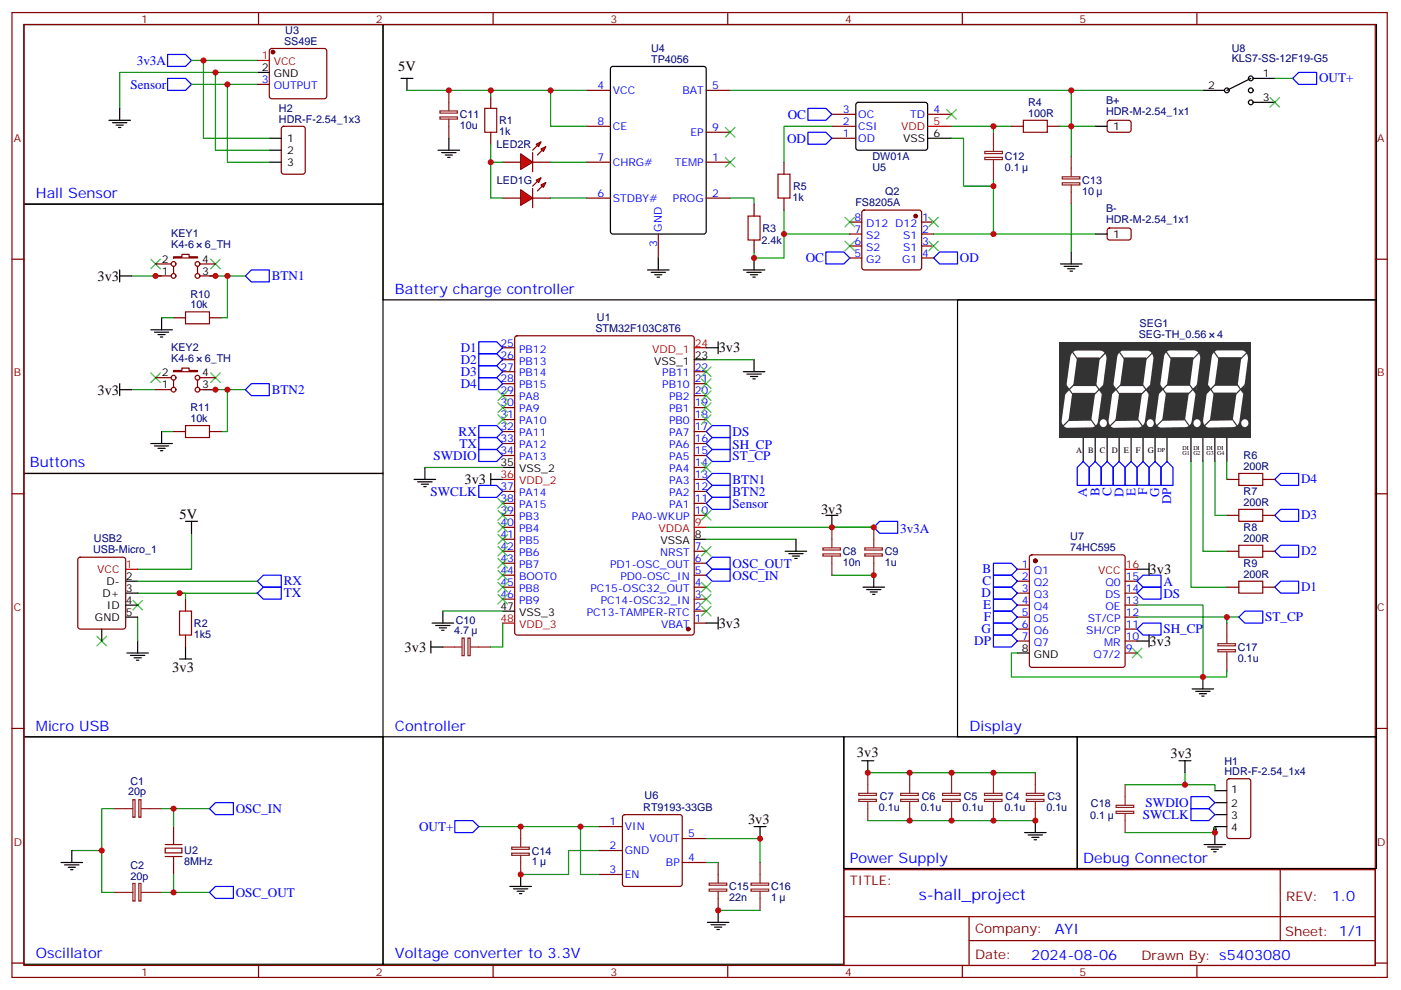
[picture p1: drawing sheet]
<svg xmlns="http://www.w3.org/2000/svg" width="413mm" height="292mm" viewBox="0 0 413 292" stroke-linecap="round" stroke-linejoin="round" font-family="sans-serif">
<g fill="none" stroke="#870000" stroke-width=".35">
<path d="M79.6 14.5l.5-.2h15.5l.5 .2 .2 .5v13.4l-.2 .5-.5 .2h-15.5l-.5-.2-.2-.5v-13.4zM75.8 24.9h3.6M172.9 26.6h7M172.9 37.2h7M208.1 26.6h7.1M208.1 39h7.1M172.9 47.8h7M172.9 58.4h7M208.1 47.8h7.1M208.1 58.4h7.1M194 69v7M151.9 99.2l.5-.2h51.5l.7 .4v87l-.5 .7h-51.7l-.7-.4v-87z"/>
<path d="M148.2 116.6h3.5M148.2 113.1h3.5M148.2 109.5h3.5M148.2 102.5h3.5M148.2 106h3.5M204.6 116.6h3.5M204.6 113.1h3.5M204.6 109.5h3.5M148.2 134.2h3.5M148.2 130.7h3.5M148.2 127.2h3.5M148.2 123.6h3.5"/>
<path d="M148.2 120.1h3.5M204.6 137.8h3.5M204.6 134.2h3.5M204.6 130.7h3.5M204.6 127.2h3.5M204.6 123.6h3.5M204.6 120.1h3.5M148.2 151.9h3.5M148.2 148.3h3.5M148.2 144.8h3.5M148.2 155.4h3.5M148.2 158.9h3.5"/>
<path d="M204.6 151.9h3.5M204.6 148.3h3.5M204.6 144.8h3.5M204.6 141.3h3.5M54.7 176.6v3.5M148.2 176.6h3.5M148.2 173h3.5M148.2 169.5h3.5M148.2 166h3.5M148.2 162.5h3.5M204.6 176.6h3.5M204.6 173h3.5"/>
<path d="M204.6 169.5h3.5M204.6 166h3.5M204.6 162.5h3.5M54.7 187.1v3.6M204.6 183.6h3.5M204.6 180.1h3.5M48.7 249.9h4.9v1.5h-4.9zM51.2 243.6v3.5M51.2 254.2v3.5"/>
</g>
<g fill="#870000" stroke="#870000" stroke-width=".35">
<circle cx="202.8" cy="185.4" r=".53"/>
<circle cx="80.4" cy="15.3" r=".53"/>
</g>
<g fill="none" stroke="#000" stroke-width=".35">
<path d="M7.1 7.2h105.8v52.9h-105.8zM180.2 19.8l.4-.2h26.8l.7 .4v48.3l-.4 .6-27.1 .1-.6-.5-.1-48.2zM32.1 35.5h6.4M33.2 36.2h4.2M34.2 36.9h2.1M34.9 37.6h.7M35.3 31.9v3.6M75.8 21.3h3.6M118.2 23.1h3.5M119.9 23.1v3.5M190.9 79.6h6.3M194 76v3.6"/>
<path d="M191.9 80.3h4.2M193 81h2.1M193.7 81.7h.7M204.6 106h3.5M219.1 109.5h6.3M220.1 110.2h4.3M221.2 110.9h2.1M221.9 111.7h.7M222.2 106v3.5M7.1 139.5h105.8v77.6h-105.8zM125.2 137.8v3.5M148.2 137.8h3.5"/>
<path d="M54.7 153.6h3.5M56.4 153.6v3.6M122.1 141.3h6.3M123.1 142h4.3M124.2 142.7h2.1M124.9 143.4h.7M204.6 158.9h3.5M234.6 158.9v3.6M231.4 162.5h6.4M232.5 163.2h4.2M233.5 163.9h2.2M234.2 164.6h.7"/>
<path d="M254.4 173h6.3M255.4 173.7h4.2M256.5 174.4h2.1M257.2 175.2h.7M257.5 169.5v3.5M37.4 192.4h6.3M38.5 193.1h4.2M39.5 193.9h2.1M40.2 194.6h.7M40.6 188.9v3.5M52.9 194.2h3.5M54.7 190.7v3.5"/>
<path d="M127.4 183.6h6.3M128.4 184.3h4.2M129.5 185h2.1M130.2 185.7h.7M130.5 180.1v3.5M148.2 180.1h3.5M7.1 217.1h105.8v67.1h-105.8zM248.7 217.1h68.8v38.8h-68.8zM254 224.2h3.5M255.8 224.2v3.5M18 254.2h6.3M19 254.9h4.3"/>
<path d="M20.1 255.6h2.1M20.8 256.3h.7M21.2 250.6v3.6M302 245.4h6.3M303 246.1h4.3M304.1 246.8h2.1M304.8 247.5h.7M305.2 241.8v3.6"/>
</g>
<path d="M75.8 17.8h3.6M204.6 102.5h3.5M148.2 141.3h3.5M204.6 155.4h3.5M148.2 183.6h3.5" fill="none" stroke="#f00" stroke-width=".35"/>
<g fill="none" stroke="#008700" stroke-width=".35">
<path d="M75.8 21.3h-40.5v10.6M208.1 106h14.1M125.2 137.8h23M56.4 157.2v10.5h-15.8M208.1 158.9h26.5M40.6 174.8h35.2M52.9 174.8h1.8v1.8M130.5 180.1h17.7M148.2 183.6v7.1h-3.6M33.5 238.3h-3.5v24.7h3.5M47.6 238.3h3.6v5.3M51.2 238.3h10.5"/>
<path d="M255.8 227.7h49.4M21.2 250.6h8.8M51.2 257.7v5.3h-3.6M255.8 241.8h49.4M51.2 263h10.5"/>
</g>
<path d="M52.9 180.1h3.5v7h-3.5z" fill="none" stroke="#a10000" stroke-width=".35"/>
<path d="M48.7 252.4h4.9M48.7 248.9h4.9M51.2 247.1v1.8M51.2 252.4v1.8" fill="none" stroke="#871200" stroke-width=".35"/>
<g fill="none" stroke="#8c2424" stroke-width=".35">
<path d="M245.2 155.4v6M257.5 155.4v6M242.5 161.5h5.2v.6h-5.2zM242.5 163.2h5.2v.7h-5.2zM245.2 163.9v5.6M254.9 161.5h5.2v.6h-5.2zM254.9 163.2h5.2v.7h-5.2zM257.5 163.9v5.6M130.5 190.7h5.7M136.2 188h.6v5.2h-.6zM137.9 188h.7v5.2h-.7zM138.6 190.7h6"/>
<path d="M33.5 238.3h5.7M39.2 235.7h.6v5.1h-.6zM40.9 235.7h.7v5.1h-.7zM41.6 238.3h6M253.1 233.8h5.2v.6h-5.2zM253.1 235.5h5.2v.7h-5.2zM255.8 227.7v6M255.8 236.2v5.6M265.5 233.8h5.2v.6h-5.2zM265.5 235.5h5.2v.7h-5.2zM268.1 227.7v6M268.1 236.2v5.6"/>
<path d="M277.8 233.8h5.2v.6h-5.2zM277.8 235.5h5.2v.7h-5.2zM280.5 227.7v6M280.5 236.2v5.6M290.2 233.8h5.1v.6h-5.1zM290.2 235.5h5.1v.7h-5.1zM292.8 227.7v6M292.8 236.2v5.6M302.5 233.8h5.2v.6h-5.2zM302.5 235.5h5.2v.7h-5.2zM305.2 227.7v6M305.2 236.2v5.6"/>
<path d="M33.5 263h5.7M39.2 260.3h.6v5.2h-.6zM40.9 260.3h.7v5.2h-.7zM41.6 263h6"/>
</g>
<path d="M49.4 16.1h5.3l1.7 1.7-1.7 1.8h-5.3zM49.4 23.1h5.3l1.7 1.8-1.7 1.7h-5.3zM141.1 125.4h5.3l1.8 1.8-1.8 1.7h-5.3zM141.1 128.9h5.3l1.8 1.8-1.8 1.8h-5.3zM208.1 148.3l1.8-1.7h5.3v3.5h-5.3zM75.8 171.3l1.8-1.8h5.3v3.5h-5.3zM75.8 174.8l1.8-1.8h5.3v3.6h-5.3zM208.1 169.5l1.8-1.8h5.3v3.6h-5.3zM208.1 166l1.8-1.8h5.3v3.5h-5.3zM61.7 238.3l1.8-1.8h5.3v3.6h-5.3zM61.7 263l1.8-1.8h5.3v3.6h-5.3z" fill="none" stroke="#00f" stroke-width=".35"/>
<path d="M39.2 176.9l2.8 2.8M42 176.9l-2.8 2.8" fill="none" stroke="#3c3" stroke-width=".35"/>
<g fill="#f00" stroke="#870000" stroke-width=".35">
<path d="M153.5 55.9l3.5 2.5-3.5 2.1z"/>
<path d="M157 55.6v5.6z"/>
</g>
<g fill="#870000" stroke="#870000" stroke-width=".35">
<path d="M157 54.9l1.4-1.5z"/>
<path d="M158.4 56.3l1.4-1.4z"/>
</g>
<g fill="#f00" stroke="#870000" stroke-width=".35">
<path d="M158 53.1l1.5-.7-.8 1.4z"/>
<path d="M159.5 54.5l1.4-.7-.7 1.4z"/>
</g>
<path d="M148.2 58.4h5.3M157 58.4h5.3" fill="none" stroke="#870000" stroke-width=".35"/>
<g fill="#f00" stroke="#870000" stroke-width=".35">
<path d="M153.5 45.3l3.5 2.5-3.5 2.1z"/>
<path d="M157 45v5.6z"/>
</g>
<g fill="#870000" stroke="#870000" stroke-width=".35">
<path d="M157 44.3l1.4-1.4z"/>
<path d="M159.8 44.3l-1.4 1.4z"/>
</g>
<g fill="#f00" stroke="#870000" stroke-width=".35">
<path d="M158 42.5l1.5-.7-.8 1.4z"/>
<path d="M159.5 43.9l1.4-.7-.7 1.4z"/>
</g>
<g fill="none" stroke="#870000" stroke-width=".35">
<path d="M144.6 28.4v3.5M144.6 39v3.5M245.2 37.2h7M245.2 33.7h7M273.4 33.7h7.1M298.1 37.2h3.5M308.7 37.2h3.5M148.2 47.8h5.3M157 47.8h5.3M231.1 47.8v3.5M231.1 58.4v3.5M245.2 40.7h7"/>
<path d="M222.2 60.1v3.6M222.2 70.7v3.6M250.5 65.4h3.5M250.5 69h3.5M250.5 72.5h3.5M250.5 76h3.5M254.2 62.1l.5-.2h16.2l.5 .2 .2 .5v16.2l-.2 .5-.5 .3h-16.2l-.5-.3-.2-.5v-16.2zM271.6 65.4h3.6M271.6 69h3.6M271.6 72.5h3.6M271.6 76h3.6M176.4 243.6h7"/>
<path d="M176.4 250.6h7M176.4 257.7h7M183.7 240.3l.4-.2h16.3l.5 .2 .2 .5v19.7l-.3 .5-.4 .2h-16.3l-.4-.2-.3-.5v-19.7zM201.1 254.2h7M201.1 247.1h7"/>
</g>
<g fill="none" stroke="#008700" stroke-width=".35">
<path d="M172.9 26.6h-10.6v10.6h10.6M245.2 37.2h-14.1v10.6M280.5 37.2h17.6M144.6 42.5v15.9h3.6M144.6 47.8h3.6M162.3 47.8h10.6M162.3 58.4h10.6M215.2 58.4h7v1.7M280.5 40.7h3.5v14.2h8.8M292.8 53.1v15.9M231.1 69v7h-8.9v-1.7M231.1 61.9v7.1h19.4"/>
<path d="M141.1 243.6h35.3M171.1 243.6v14.1h5.3M176.4 250.6h-8.8v7.1h-14.1M208.1 247.1h15.9v7.1M211.7 268.3h12.3"/>
</g>
<path d="M142.9 31.9h3.5v7.1h-3.5zM301.6 35.5h7.1v3.5h-7.1zM229.3 51.3h3.5v7.1h-3.5zM220.5 63.7h3.5v7h-3.5z" fill="none" stroke="#a10000" stroke-width=".35"/>
<g fill="none" stroke="#000" stroke-width=".35">
<path d="M112.9 7.2h292.8v81.2h-292.8zM252.5 30.4l.4-.2h20.1l.4 .7-.1 12.9-.6 .5-20-.1-.5-.6v-12.7zM129.1 44.3h6.4M130.2 45h4.2M131.2 45.7h2.1M131.9 46.4h.7M132.3 40.7v3.6M273.4 40.7h7.1M219.1 79.6h6.3M222.2 76v3.6M312.6 77.8h6.3M313.6 78.5h4.3"/>
<path d="M314.7 79.2h2.1M315.4 79.9h.7M315.7 74.3v3.5M220.1 80.3h4.3M221.2 81h2.1M221.9 81.7h.7M319.3 128.9v7.1M322.8 128.9v7.1M326.3 128.9v7.1M329.8 128.9v7.1M333.4 128.9v7.1M336.9 128.9v7.1"/>
<path d="M340.4 128.9v7.1M344 128.9v7.1M351 128.9v7.1M354.5 128.9v7.1M358.1 128.9v7.1M361.6 128.9v7.1M112.9 217.1h135.8v67.1h-135.8zM153.5 257.7v3.5M222.2 243.6h3.6M224 243.6v3.5M150.3 261.2h6.3M151.3 261.9h4.3"/>
<path d="M152.4 262.6h2.1M153.1 263.3h.7M208.5 271.8h6.3M209.5 272.5h4.3M210.6 273.2h2.1M211.3 273.9h.7M211.7 268.3v3.5"/>
</g>
<g fill="none" stroke="#8c2424" stroke-width=".35">
<path d="M129.6 32.7h5.2v.6h-5.2zM129.6 34.5h5.2v.6h-5.2zM132.3 26.6v6M132.3 35.1v5.6M292.8 39v5.6M290.3 46.4h5.2v.6h-5.2zM290.3 44.6h5.2v.7h-5.2zM292.8 47.1v6M313.1 52.1h5.2v.6h-5.2zM313.1 53.9h5.2v.6h-5.2zM315.7 46v6M315.7 54.5v5.6"/>
<path d="M150.8 249.7h5.2v.6h-5.2zM150.8 251.4h5.2v.7h-5.2zM153.5 243.6v6M153.5 252.1v5.6M211.7 254.2v6M224 254.2v6M209 260.2h5.2v.7h-5.2zM209 262h5.2v.6h-5.2zM211.7 262.6v5.7M221.4 260.2h5.2v.7h-5.2zM221.4 262h5.2v.6h-5.2zM224 262.6v5.7"/>
</g>
<path d="M273.4 37.2h7.1" fill="none" stroke="#f00" stroke-width=".35"/>
<path d="M238.1 31.9h5.3l1.8 1.8-1.8 1.8h-5.3zM238.1 39h5.3l1.8 1.7-1.8 1.8h-5.3zM381 23.1l1.8-1.8h5.3v3.6h-5.3zM243.4 74.3h5.3l1.8 1.7-1.8 1.8h-5.3zM275.2 76l1.7-1.7h5.3v3.5h-5.3zM134.1 241.8h5.2l1.8 1.8-1.8 1.8h-5.2z" fill="none" stroke="#00f" stroke-width=".35"/>
<circle cx="269.9" cy="63.7" r=".53" fill="#870000" stroke="#870000" stroke-width=".35"/>
<g fill="none" stroke="#3c3" stroke-width=".35">
<path d="M213.8 37.6l2.8 2.8M216.6 37.6l-2.8 2.8M279 32.3l2.9 2.8M281.9 32.3l-2.9 2.8M213.8 46.4l2.8 2.8M216.6 46.4l-2.8 2.8M249.1 64l2.8 2.9M249.1 71.1l2.8 2.8M251.9 64l-2.8 2.9M251.9 71.1l-2.8 2.8M273.8 64l2.8 2.9M273.8 71.1l2.8 2.8"/>
<path d="M276.6 64l-2.8 2.9M276.6 71.1l-2.8 2.8"/>
</g>
<path d="M312.2 100.7h56.5v28.2h-56.5z" fill="#333"/>
<path d="M323.9 114.7l-1.3 9.4-.4 .6-.5 .2-7.4 .1-.4-.9 2.6-18.9 .7-.9h7.2l.4 .3 .3 1.1-1.1 9.1h-8.9M337.8 114.7l-1.4 9.5-.3 .5-.5 .3h-7.4l-.5-.9 2.6-18.9 .7-.9h7.2l.4 .3 .4 1.1-1.2 9.1h-8.8M351.6 114.7l-1.4 9.4-.3 .5-.5 .3h-7.5l-.4-.9 2.6-18.9 .7-.8h7.2l.4 .3 .4 1-1.2 9.1h-8.8M365.6 114.7l-1.3 9.4-.4 .5-.5 .3h-7.4l-.4-.9 2.5-18.9 .8-.8h7.2l.4 .3 .3 1-1.1 9.1h-8.9" fill="none" stroke="#fff" stroke-width="2"/>
<path d="M315.7 103.2l8.3 11.6-11.2 11.3M326.1 103.7l-11 11.1 8.4 11.6M329.5 103.2l8.3 11.6-11.2 11.3M340 103.7l-11 11.1 8.4 11.6M343.3 103.1l8.3 11.6-11.2 11.3M353.8 103.6l-11 11.1 8.3 11.7M357.4 103.1l8.3 11.6-11.2 11.3M367.8 103.6l-11 11.1 8.4 11.7" fill="none" stroke="#333" stroke-width=".35"/>
<path d="M367 113.2l-1.5 1.5 1.1 1.6zM355.9 113.1l1.1 1.6-1.6 1.7zM351.4 114.7l1.1 1.5 .4-2.9zM341.8 113.1l1.2 1.6-1.6 1.6zM337.6 114.8l1.1 1.6 .4-3.1zM328 113.1l1.2 1.7-1.8 1.7zM325.3 113.2l-1.5 1.6 1.2 1.7zM314.2 113.2l1.1 1.6-1.6 1.7z" fill="#333"/>
<g fill="#fff">
<circle cx="325.1" cy="124.7" r="1.12"/>
<circle cx="339" cy="124.7" r="1.12"/>
<circle cx="352.8" cy="124.7" r="1.12"/>
<circle cx="366.8" cy="124.7" r="1.12"/>
</g>
<circle cx="305.2" cy="165.3" r=".53" fill="#870000" stroke="#870000" stroke-width=".35"/>
<g fill="none" stroke="#870000" stroke-width=".35">
<path d="M3.5 3.7h405.4v284.3h-405.4zM7.1 7.2h398.2v277.3h-398.2zM76.2 3.7v3.5M145.3 3.7v3.5M214.5 3.7v3.5M283.6 3.7v3.5M352.8 3.7v3.5M83.1 37.4l.5-.2h5.7l.6 .4 .1 13-.5 .7h-5.9l-.6-.4-.1-13zM326.6 35.7l.4-.2h5.9l.5 .7-.1 2.4-.6 .4-5.9-.1-.5-.6v-2.1zM3.5 76.4h3.6M45.9 77.8h4.5M51.2 75.7h2.4v-.7h2.1v.7h2.5v.3h-7z"/>
<path d="M51.2 78.5v2.1M58.2 78.5v2.1M58.9 77.8h4.6M326.6 67.4l.4-.2 5.9 .1 .5 .6-.1 2.4-.6 .4h-5.9l-.5-.7v-2.1zM405.3 76.4h3.6M45.9 81.3h4.5M51.2 93.7h3.5M58.9 81.3h4.6M61.7 93.7h3.6M45.9 114.8h4.5M45.9 111.3h4.5M51.2 109.2h2.4v-.7h2.1v.7h2.5v.3h-7z"/>
<path d="M51.2 112v2.1M58.2 112v2.1M58.9 114.8h4.6M58.9 111.3h4.6M51.2 127.2h3.5M61.7 127.2h3.6M3.5 145.5h3.6M361.6 141.3h3.5M361.6 151.9h3.5M372.2 141.3h3.5M372.2 151.9h3.5M405.3 145.5h3.6"/>
<path d="M23.2 164.4l.4-.2h12.7l.7 .4v20.1l-.4 .6-13 .1-.6-.5-.1-20zM299.9 167.7h3.5M299.9 171.3h3.5M299.9 174.8h3.5M299.9 178.3h3.5M303.6 163.7l.5-.2h26.8l.5 .2 .2 .5v31.8l-.2 .5-.5 .2h-26.8l-.5-.3-.2-.4v-31.8zM331.6 171.3h3.5M331.6 174.8h3.5M331.6 178.3h3.5M361.6 162.5h3.5M361.6 173h3.5M372.2 162.5h3.5"/>
<path d="M372.2 173h3.5M299.9 181.9h3.5M299.9 185.4h3.5M299.9 188.9h3.5M331.6 181.9h3.5M331.6 185.4h3.5M331.6 188.9h3.5M331.6 192.4h3.5M3.5 214.7h3.6M405.3 214.7h3.6M361.8 229.7l.5-.2h5.6l.7 .4 .1 16.5-.5 .7h-5.9l-.6-.4-.1-16.5zM248.7 256.3h156.6v28.2h-156.6z"/>
<path d="M377.3 256.3v20.9M248.7 270.1h156.5M285.6 277.2h119.6M285.6 270.1v14.2M3.5 283.8h3.6M76.2 284.5v3.5M145.3 284.5v3.5M214.5 284.5v3.5M283.6 284.5v3.5M352.8 284.5v3.5M405.3 283.8h3.6"/>
<circle cx="51.2" cy="77.8" r=".71"/>
<circle cx="58.2" cy="77.8" r=".71"/>
<circle cx="51.2" cy="81.3" r=".71"/>
<circle cx="58.2" cy="81.3" r=".71"/>
<circle cx="51.2" cy="114.8" r=".71"/>
<circle cx="51.2" cy="111.3" r=".71"/>
<circle cx="58.2" cy="114.8" r=".71"/>
<circle cx="58.2" cy="111.3" r=".71"/>
</g>
<g fill="none" stroke="#000" stroke-width=".35">
<path d="M322.8 37.2h3.5M354.5 26.6h6.4M368.7 23.1l-7.1 3.5M369.4 30.2h6.3M369.4 23.1h6.3M79.4 47.8h3.5M79.4 40.7h3.5M79.4 44.3h3.5M7.1 60.1h105.8v79.4h-105.8zM35.3 79.6v3.5M322.8 69h3.5M35.3 81.3h3.5"/>
<path d="M44.4 97.2h6.4M45.5 97.9h4.2M46.6 98.6h2.1M47.3 99.3h.7M47.6 93.7v3.5M282.2 88.4h123.5v128.7h-123.5zM35.3 113.1v3.5M35.3 114.8h3.5M208.1 102.5h3.6M211.7 100.7v3.5M44.4 130.7h6.4M45.5 131.4h4.2"/>
<path d="M46.6 132.1h2.1M47.3 132.8h.7M47.6 127.2v3.5M144.6 139.5v3.6M144.6 141.3h3.6M243.4 151.9h3.5M245.2 151.9v3.5M37 174.8h3.6M37 171.3h3.6M37 178.3h3.6M335.1 167.7h3.6M338.7 166v3.5"/>
<path d="M30 185.4v3.5M37 181.9h3.6M127 190.7h3.5M127 188.9v3.5M208.1 183.6h3.6M211.7 181.9v3.5M299.9 192.4h3.5M335.1 188.9h3.6M338.7 187.1v3.6M354.5 199.5v3.5M351.4 203h6.3M352.4 203.7h4.3"/>
<path d="M353.5 204.4h2.1M354.2 205.1h.7M347.5 224.2h3.5M349.2 224.2v3.5M358.1 233h3.5M358.1 236.5h3.5M354.9 248.9h6.3M356 249.6h4.2M357 250.3h2.1M357.7 251h.7M357.9 243.7l.2-.1a1.28 1.28 0 0 1 0 1.8l-.4-.9zM358.1 240.1h3.5"/>
<path d="M358.1 243.6h3.5M358.1 245.4v3.5"/>
<circle cx="361.6" cy="26.6" r=".71"/>
<circle cx="368.7" cy="26.6" r=".71"/>
<circle cx="368.7" cy="30.2" r=".71"/>
<circle cx="368.7" cy="23.1" r=".71"/>
</g>
<path d="M37 167.7h3.6M331.6 167.7h3.5" fill="none" stroke="#f00" stroke-width=".35"/>
<g fill="none" stroke="#008700" stroke-width=".35">
<path d="M56.4 17.8h19.4M60 17.8v22.9h19.4M56.4 24.9h19.4M63.5 21.3v23h15.9M67 24.9v22.9h12.4M119.9 26.6h24.7M162.3 26.6h-17.7v1.8M215.2 26.6h100.5v10.6h7.1M292.8 37.2v1.8M312.2 37.2h3.5v8.8M315.7 26.6h38.8M375.7 23.1h5.3"/>
<path d="M275.2 69h47.6M315.7 60.1v14.2M38.8 81.3h8.8M47.6 93.7h3.6M61.7 81.3h10.6M67 81.3v12.4h-1.7M38.8 114.8h7.1M60 114.8h12.3M67 114.8v12.4h-1.7M47.6 127.2h3.6M351 136v37h10.6M354.5 136v26.5h7.1"/>
<path d="M358.1 136v15.9h3.5M361.6 136v5.3M208.1 155.4h49.4M40.6 171.3h35.2M245.2 169.5h12.3M335.1 178.3h19.4v21.2M40.6 181.9v7M299.9 192.4h-1.8v7.1h56.4M335.1 181.9h30M361.6 197.7v1.8h-7.1M361.6 181.9v1.7M331.6 231.2h17.6"/>
<path d="M349.2 227.7v3.5h8.9v1.8M208.1 254.2h3.6M358.1 243.6v1.8h-26.5"/>
</g>
<g fill="none" stroke="#00f" stroke-width=".35">
<path d="M74.1 79.6h5.3v3.5h-5.3l-1.8-1.8zM72.3 114.8l1.8-1.7h5.3v3.5h-5.3zM141.1 100.7h5.3l1.8 1.8-1.8 1.7h-5.3zM141.1 104.2h5.3l1.8 1.8-1.8 1.8h-5.3zM141.1 107.8h5.3l1.8 1.7-1.8 1.8h-5.3zM141.1 111.3h5.3l1.8 1.8-1.8 1.7h-5.3zM141.1 132.5h5.3l1.8 1.7-1.8 1.8h-5.3zM208.1 127.2l1.8-1.8h5.3v3.5h-5.3zM208.1 130.7l1.8-1.8h5.3v3.6h-5.3zM208.1 134.2l1.8-1.7h5.3v3.5h-5.3zM319.3 136l1.7 1.8v5.3h-3.5v-5.3zM322.8 136l1.8 1.8v5.3h-3.6v-5.3z"/>
<path d="M326.3 136l1.8 1.8v5.3h-3.5v-5.3zM329.8 136l1.8 1.8v5.3h-3.5v-5.3zM333.4 136l1.7 1.8v5.3h-3.5v-5.3zM336.9 136l1.8 1.8v5.3h-3.6v-5.3zM338.7 137.8l1.7-1.8 1.8 1.8v5.3h-3.5zM344 136l1.7 1.8v5.3h-3.5v-5.3zM141.1 143.1h5.3l1.8 1.7-1.8 1.8h-5.3zM208.1 141.3l1.8-1.8h5.3v3.6h-5.3zM208.1 144.8l1.8-1.7h5.3v3.5h-5.3zM259.3 153.6h5.3v3.6h-5.3l-1.8-1.8zM375.7 151.9l1.8-1.8h5.3v3.5h-5.3zM375.7 141.3l1.8-1.8h5.3v3.6h-5.3z"/>
<path d="M292.8 166h5.3l1.8 1.7-1.8 1.8h-5.3zM292.8 169.5h5.3l1.8 1.8-1.8 1.7h-5.3zM292.8 173h5.3l1.8 1.8-1.8 1.8h-5.3zM292.8 176.6h5.3l1.8 1.7-1.8 1.8h-5.3zM335.1 171.3l1.8-1.8h5.3v3.5h-5.3zM335.1 174.8l1.8-1.8h5.3v3.6h-5.3zM375.7 173l1.8-1.7h5.3v3.5h-5.3zM375.7 162.5l1.8-1.8h5.3v3.5h-5.3zM292.8 180.1h5.3l1.8 1.8-1.8 1.7h-5.3zM292.8 183.6h5.3l1.8 1.8-1.8 1.7h-5.3zM292.8 187.1h5.3l1.8 1.8-1.8 1.8h-5.3zM335.1 185.4l1.8-1.8h5.3v3.5h-5.3z"/>
<path d="M365.1 181.9l1.8-1.8h5.3v3.5h-5.3zM351 234.8h5.3l1.8 1.7-1.8 1.8h-5.3zM351 238.3h5.3l1.8 1.8-1.8 1.7h-5.3z"/>
</g>
<path d="M359 189.7h5.1v.6h-5.1zM359 191.5h5.1v.6h-5.1zM361.6 183.6v6M361.6 192.1v5.6M329 237.3h5.2v.6h-5.2zM329 239.1h5.2v.6h-5.2zM331.6 231.2v6M331.6 239.7v5.7" fill="none" stroke="#8c2424" stroke-width=".35"/>
<g fill="none" stroke="#3c3" stroke-width=".35">
<path d="M374.3 28.8l2.8 2.8M377.1 28.8l-2.8 2.8M44.4 76.4l2.9 2.8M47.3 76.4l-2.9 2.8M62.1 76.4l2.8 2.8M64.9 76.4l-2.8 2.8M44.4 109.9l2.9 2.8M47.3 109.9l-2.9 2.8M62.1 109.9l2.8 2.8M64.9 109.9l-2.8 2.8M146.8 118.7l2.8 2.8M146.8 115.2l2.8 2.8"/>
<path d="M149.6 118.7l-2.8 2.8M149.6 115.2l-2.8 2.8M206.7 108.1l2.8 2.8M206.7 111.7l2.8 2.8M206.7 115.2l2.8 2.8M206.7 118.7l2.8 2.8M209.5 115.2l-2.8 2.8M209.5 108.1l-2.8 2.8M209.5 111.7l-2.8 2.8M209.5 118.7l-2.8 2.8M146.8 122.2l2.8 2.9M149.6 122.2l-2.8 2.9"/>
<path d="M206.7 122.2l2.8 2.9M206.7 136.3l2.8 2.9M209.5 122.2l-2.8 2.9M209.5 136.3l-2.8 2.9M146.8 157.5l2.8 2.8M146.8 154l2.8 2.8M146.8 150.5l2.8 2.8M146.8 146.9l2.8 2.9M149.6 157.5l-2.8 2.8M149.6 154l-2.8 2.8M149.6 150.5l-2.8 2.8M149.6 146.9l-2.8 2.9"/>
<path d="M206.7 150.5l2.8 2.8M209.5 150.5l-2.8 2.8M146.8 175.2l2.8 2.8M146.8 171.6l2.8 2.8M146.8 168.1l2.8 2.8M146.8 164.6l2.8 2.8M146.8 161l2.8 2.9M149.6 175.2l-2.8 2.8M149.6 171.6l-2.8 2.8M149.6 168.1l-2.8 2.8M149.6 164.6l-2.8 2.8M149.6 161l-2.8 2.9"/>
<path d="M206.7 161l2.8 2.9M206.7 171.6l2.8 2.8M206.7 175.2l2.8 2.8M206.7 178.7l2.8 2.8M209.5 161l-2.8 2.9M209.5 171.6l-2.8 2.8M209.5 175.2l-2.8 2.8M209.5 178.7l-2.8 2.8M28.6 187.5l2.8 2.8M31.4 187.5l-2.8 2.8M333.7 191l2.8 2.9M336.5 191l-2.8 2.9"/>
</g>
<path d="M54.7 91.9h7v3.5h-7zM54.7 125.4h7v3.5h-7zM365.1 139.5h7.1v3.6h-7.1zM365.1 150.1h7.1v3.5h-7.1zM365.1 160.7h7.1v3.5h-7.1zM365.1 171.3h7.1v3.5h-7.1z" fill="none" stroke="#a10000" stroke-width=".35"/>
<g fill="#c00">
<circle cx="51.2" cy="238.3" r=".88"/>
<circle cx="51.2" cy="263" r=".88"/>
<circle cx="292.8" cy="227.7" r=".88"/>
<circle cx="280.5" cy="227.7" r=".88"/>
<circle cx="268.1" cy="227.7" r=".88"/>
<circle cx="292.8" cy="241.8" r=".88"/>
<circle cx="280.5" cy="241.8" r=".88"/>
<circle cx="268.1" cy="241.8" r=".88"/>
<circle cx="305.2" cy="241.8" r=".88"/>
<circle cx="30" cy="250.6" r=".88"/>
<circle cx="255.8" cy="227.7" r=".88"/>
<circle cx="144.6" cy="47.8" r=".88"/>
<circle cx="231.1" cy="69" r=".88"/>
<circle cx="222.3" cy="76" r=".88"/>
<circle cx="153.5" cy="243.6" r=".88"/>
<circle cx="153.5" cy="257.7" r=".88"/>
<circle cx="171.1" cy="243.6" r=".88"/>
<circle cx="211.7" cy="268.3" r=".88"/>
<circle cx="224" cy="247.1" r=".88"/>
<circle cx="361.6" cy="181.9" r=".88"/>
<circle cx="354.5" cy="199.5" r=".88"/>
<circle cx="67" cy="81.3" r=".88"/>
<circle cx="162.3" cy="26.6" r=".88"/>
<circle cx="144.6" cy="26.6" r=".88"/>
<circle cx="132.3" cy="26.6" r=".88"/>
<circle cx="67" cy="114.8" r=".88"/>
<circle cx="292.8" cy="37.2" r=".88"/>
<circle cx="292.8" cy="54.9" r=".88"/>
<circle cx="315.7" cy="37.2" r=".88"/>
<circle cx="315.7" cy="26.6" r=".88"/>
<circle cx="45.9" cy="81.3" r=".88"/>
<circle cx="63.5" cy="81.3" r=".88"/>
<circle cx="63.5" cy="114.8" r=".88"/>
<circle cx="60" cy="17.8" r=".88"/>
<circle cx="63.5" cy="21.3" r=".88"/>
<circle cx="67" cy="24.9" r=".88"/>
<circle cx="257.5" cy="169.5" r=".88"/>
<circle cx="245.2" cy="155.4" r=".88"/>
<circle cx="257.5" cy="155.4" r=".88"/>
<circle cx="292.8" cy="69" r=".88"/>
<circle cx="52.9" cy="174.8" r=".88"/>
<circle cx="349.3" cy="231.2" r=".88"/>
<circle cx="358.1" cy="245.4" r=".88"/>
</g>
<path d="M317.5 217.1h88.2v38.8h-88.2z" fill="none" stroke="#000" stroke-width=".35"/>
<text font-size="4.6" fill="#00f" x="270.8" y="265.3">s-hall_project</text>
<g font-size="4.2">
<text x="117.4" y="21">5V</text>
<text x="28.8" y="82.8">3v3</text>
<text x="211.8" y="103.9">3v3</text>
<text x="28.8" y="116.3">3v3</text>
<text x="136.9" y="142.7">3v3</text>
<text x="52.9" y="152.9">5V</text>
<text x="242" y="151.5">3v3</text>
<text x="338.8" y="169.1">3v3</text>
<text x="211.8" y="185">3v3</text>
<text x="338.8" y="190.3">3v3</text>
<text x="119.3" y="192.1">3v3</text>
<text x="50.8" y="198.2">3v3</text>
<text x="252.6" y="223.1">3v3</text>
<text x="345" y="223.5">3v3</text>
<text x="220.5" y="242.9">3v3</text>
</g>
<g font-size="4.2" fill="#00f">
<text x="10.6" y="58.4">Hall Sensor</text>
<text x="116.4" y="86.6">Battery charge controller</text>
<text x="8.8" y="137.8">Buttons</text>
<text x="10.6" y="215.4">Micro USB</text>
<text x="116.4" y="215.4">Controller</text>
<text x="285.8" y="215.4">Display</text>
<text x="250.5" y="254.2">Power Supply</text>
<text x="319.3" y="254.2">Debug Connector</text>
<text x="392.5" y="265.6">1.0</text>
<text x="310.9" y="275.1">AYI</text>
<text x="10.6" y="282.4">Oscillator</text>
<text x="116.4" y="282.4">Voltage converter to 3.3V</text>
<text x="304" y="282.9">2024-08-06</text>
</g>
<g font-size="3.9" fill="#00f">
<text x="40.3" y="19">3v3A</text>
<text x="38.4" y="26.3">Sensor</text>
<text x="388.8" y="24.3">OUT+</text>
<text x="232.2" y="35">OC</text>
<text x="232" y="42">OD</text>
<text x="237.5" y="77.3">OC</text>
<text x="282.9" y="77.2">OD</text>
<text x="80.1" y="82.6">BTN1</text>
<text x="135.8" y="103.8">D1</text>
<text x="135.8" y="107.3">D2</text>
<text x="135.8" y="110.8">D3</text>
<text x="80.1" y="116.1">BTN2</text>
<text x="135.8" y="114.3">D4</text>
<text x="135.2" y="128.4">RX</text>
<text x="135.4" y="132">TX</text>
<text x="215.9" y="128.5">DS</text>
<text x="127.8" y="135.5">SWDIO</text>
<text x="215.9" y="132.3">SH_CP</text>
<text x="215.9" y="135.5">ST_CP</text>
<text x="215.9" y="142.6">BTN1</text>
<text x="383.5" y="142.4">D4</text>
<text x="126.9" y="146.1">SWCLK</text>
<text x="215.9" y="149.7">Sensor</text>
<text x="215.9" y="146.1">BTN2</text>
<text x="320.3" y="146.5" transform="rotate(-90 320.3 146.5)">A</text>
<text x="324" y="146.3" transform="rotate(-90 324 146.3)">B</text>
<text x="327.6" y="146.3" transform="rotate(-90 327.6 146.3)">C</text>
<text x="331.1" y="146.5" transform="rotate(-90 331.1 146.5)">D</text>
<text x="334.6" y="146.1" transform="rotate(-90 334.6 146.1)">E</text>
<text x="338.2" y="145.9" transform="rotate(-90 338.2 145.9)">F</text>
<text x="341.7" y="146.5" transform="rotate(-90 341.7 146.5)">G</text>
<text x="345.2" y="148.6" transform="rotate(-90 345.2 148.6)">DP</text>
<text x="383.5" y="153">D3</text>
<text x="265.3" y="157.1">3v3A</text>
<text x="215.9" y="167.3">OSC_OUT</text>
<text x="383.5" y="163.6">D2</text>
<text x="83.6" y="172.5">RX</text>
<text x="215.9" y="170.9">OSC_IN</text>
<text x="289.5" y="169">B</text>
<text x="289.5" y="172.5">C</text>
<text x="342.9" y="172.7">A</text>
<text x="83.6" y="176">TX</text>
<text x="289.3" y="176.1">D</text>
<text x="289.7" y="179.6">E</text>
<text x="342.9" y="176.2">DS</text>
<text x="383.5" y="174.2">D1</text>
<text x="290" y="183.1">F</text>
<text x="372.9" y="183.1">ST_CP</text>
<text x="287.2" y="190.2">DP</text>
<text x="289.3" y="186.6">G</text>
<text x="342.9" y="186.6">SH_CP</text>
<text x="69.5" y="239.7">OSC_IN</text>
<text x="337.7" y="237.8">SWDIO</text>
<text x="123.5" y="244.9">OUT+</text>
<text x="336.8" y="241.3">SWCLK</text>
<text x="69.5" y="264.4">OSC_OUT</text>
</g>
<g font-size="3.9" fill="#800">
<text x="250.5" y="260.9">TITLE:</text>
<text x="379.1" y="265.6">REV:</text>
<text x="287.4" y="275.1">Company:</text>
<text x="378.7" y="275.7">Sheet: 1/1</text>
<text x="287.4" y="282.8">Date:</text>
<text x="336.4" y="282.8">Drawn By: s5403080</text>
</g>
<g font-size="3.2" fill="#800">
<text x="41.6" y="6.7">1</text>
<text x="110.8" y="6.7">2</text>
<text x="179.9" y="6.7">3</text>
<text x="249.1" y="6.7">4</text>
<text x="318.2" y="6.7">5</text>
<text x="4.1" y="41.8">A</text>
<text x="405.9" y="41.8">A</text>
<text x="4.1" y="110.9">B</text>
<text x="405.9" y="110.9">B</text>
<text x="4.1" y="180.1">C</text>
<text x="405.9" y="180.1">C</text>
<text x="4.1" y="249.2">D</text>
<text x="405.9" y="249.2">D</text>
<text x="41.6" y="287.5">1</text>
<text x="110.8" y="287.5">2</text>
<text x="179.9" y="287.5">3</text>
<text x="249.1" y="287.5">4</text>
<text x="318.2" y="287.5">5</text>
</g>
<g font-size="3.2" fill="#000080">
<text x="84.1" y="10.1">U3</text>
<text x="83.7" y="13.2">SS49E</text>
<text x="191.9" y="15.3">U4</text>
<text x="363" y="15.2">U8</text>
<text x="191.9" y="18.5">TP4056</text>
<text x="363" y="18.4">KLS7-SS-12F19-G5</text>
<text x="82.2" y="33">H2</text>
<text x="135.5" y="34.9">C11</text>
<text x="303" y="34.4">100R</text>
<text x="303" y="31.2">R4</text>
<text x="326" y="33.9">HDR-M-2.54_1x1</text>
<text x="326" y="30.7">B+</text>
<text x="82.2" y="36.2">HDR-F-2.54_1x3</text>
<text x="135.5" y="38">10u</text>
<text x="147.1" y="39.8">1k</text>
<text x="147.1" y="36.6">R1</text>
<text x="146.4" y="43.7">LED2R</text>
<text x="257.1" y="47.2">DW01A</text>
<text x="296.2" y="47.2">C12</text>
<text x="257.1" y="50.4">U5</text>
<text x="296.2" y="50.4">0.1</text>
<text x="146.5" y="54.2">LED1G</text>
<text x="233.5" y="59.2">1k</text>
<text x="233.8" y="56">R5</text>
<text x="260.9" y="57.5">Q2</text>
<text x="319" y="57.4">10</text>
<text x="319" y="54.2">C13</text>
<text x="252.1" y="60.8">FS8205A</text>
<text x="326" y="65.6">HDR-M-2.54_1x1</text>
<text x="326" y="62.4">B-</text>
<text x="50.5" y="69.8">KEY1</text>
<text x="224.4" y="71.9">2.4k</text>
<text x="224.7" y="68.4">R3</text>
<text x="50.5" y="73">K4-6</text>
<text x="60.4" y="73">6_TH</text>
<text x="56.1" y="87.7">R10</text>
<text x="56.1" y="90.8">10k</text>
<text x="175.9" y="94.7">U1</text>
<text x="175.5" y="97.9">STM32F103C8T6</text>
<text x="335.6" y="99.7">SEG-TH_0.56</text>
<text x="335.9" y="96.4">SEG1</text>
<text x="358.8" y="99.7">4</text>
<text x="50.5" y="106.6">K4-6</text>
<text x="50.5" y="103.5">KEY2</text>
<text x="60.4" y="106.6">6_TH</text>
<text x="56.1" y="124.4">10k</text>
<text x="56.1" y="121.2">R11</text>
<text x="366.6" y="135.3">R6</text>
<text x="366.6" y="138.5">200R</text>
<text x="366.6" y="149">200R</text>
<text x="366.6" y="145.9">R7</text>
<text x="27.7" y="159.8">USB2</text>
<text x="315.5" y="159.3">U7</text>
<text x="366.6" y="159.6">200R</text>
<text x="366.6" y="156.4">R8</text>
<text x="27.4" y="163.1">USB-Micro_1</text>
<text x="248.4" y="166.8">10n</text>
<text x="248.4" y="163.6">C8</text>
<text x="260.8" y="166.8">1u</text>
<text x="260.8" y="163.6">C9</text>
<text x="315.5" y="162.5">74HC595</text>
<text x="366.6" y="167">R9</text>
<text x="366.6" y="170.2">200R</text>
<text x="57.1" y="184.8">R2</text>
<text x="134.3" y="183.8">C10</text>
<text x="57.1" y="187.9">1k5</text>
<text x="133.9" y="187">4.7</text>
<text x="364.8" y="191.9">C17</text>
<text x="364.8" y="195">0.1u</text>
<text x="360.9" y="225.3">H1</text>
<text x="38.5" y="231.5">C1</text>
<text x="360.9" y="228.4">HDR-F-2.54_1x4</text>
<text x="37.8" y="234.2">20p</text>
<text x="189.6" y="238.9">RT9193-33GB</text>
<text x="190" y="235.6">U6</text>
<text x="259" y="239">0.1u</text>
<text x="259.4" y="235.8">C7</text>
<text x="271.4" y="239">0.1u</text>
<text x="271.7" y="235.8">C6</text>
<text x="283.7" y="239">0.1u</text>
<text x="284.1" y="235.8">C5</text>
<text x="296.1" y="239">0.1u</text>
<text x="296.4" y="235.8">C4</text>
<text x="308.4" y="239">0.1u</text>
<text x="308.8" y="235.8">C3</text>
<text x="321.5" y="237.7">C18</text>
<text x="321.4" y="241.2">0.1</text>
<text x="54.3" y="251.8">U2</text>
<text x="156.7" y="251.8">C14</text>
<text x="38.5" y="256.2">C2</text>
<text x="54.3" y="255">8MHz</text>
<text x="156.7" y="254.9">1</text>
<text x="38.5" y="259.3">20p</text>
<text x="214.9" y="262.3">C15</text>
<text x="227.3" y="262.4">C16</text>
<text x="214.9" y="265.6">22n</text>
<text x="227.3" y="265.5">1</text>
</g>
<g font-size="3.2" fill="#f00">
<text x="77.2" y="17.5">1</text>
<text x="80.7" y="19.2">VCC</text>
<text x="265.6" y="38.3">VDD</text>
<text x="275.2" y="36.9">5</text>
<text x="192.2" y="103.9">VDD_1</text>
<text x="204.8" y="102.1">24</text>
<text x="147.5" y="140.9">36</text>
<text x="153" y="142.7">VDD_2</text>
<text x="204.8" y="155">9</text>
<text x="194.1" y="156.8">VDDA</text>
<text x="37" y="167.4">1</text>
<text x="331.8" y="167.4">16</text>
<text x="28.7" y="168.8">VCC</text>
<text x="323.7" y="169.2">VCC</text>
<text x="147.5" y="183.3">48</text>
<text x="153" y="185">VDD_3</text>
</g>
<g font-size="3.2">
<text x="77.2" y="21">2</text>
<text x="80.7" y="22.8">GND</text>
<text x="372.2" y="22.8">1</text>
<text x="356.1" y="26.3">2</text>
<text x="372.2" y="29.8">3</text>
<text x="84.7" y="41.8">1</text>
<text x="266.2" y="41.8">VSS</text>
<text x="275.2" y="40.4">6</text>
<text x="328.1" y="38.3">1</text>
<text x="84.7" y="45.3">2</text>
<text x="84.7" y="48.9">3</text>
<text x="328.1" y="70">1</text>
<text x="47.7" y="77.4">2</text>
<text x="59.6" y="77.4">4</text>
<text x="47.7" y="81">1</text>
<text x="59.6" y="81">3</text>
<text x="192.8" y="107.4">VSS_1</text>
<text x="204.8" y="105.7">23</text>
<text x="47.7" y="110.9">2</text>
<text x="59.6" y="110.9">4</text>
<text x="47.7" y="114.5">1</text>
<text x="59.6" y="114.5">3</text>
<text x="147.5" y="137.4">35</text>
<text x="153" y="139.2">VSS_2</text>
<text x="194.6" y="160.3">VSSA</text>
<text x="204.8" y="158.6">8</text>
<text x="31.4" y="172.3">D-</text>
<text x="37" y="170.9">2</text>
<text x="30.2" y="175.9">D+</text>
<text x="31.5" y="179.4">ID</text>
<text x="37" y="174.4">3</text>
<text x="37" y="178">4</text>
<text x="147.5" y="179.7">47</text>
<text x="28" y="182.9">GND</text>
<text x="37" y="181.5">5</text>
<text x="153" y="181.5">VSS_3</text>
<text x="301.2" y="192.1">8</text>
<text x="304.7" y="193.9">GND</text>
<text x="362.9" y="233.7">1</text>
<text x="362.9" y="237.9">2</text>
<text x="362.9" y="241.5">3</text>
<text x="362.9" y="245">4</text>
</g>
<g font-size="3.2" fill="#00f">
<text x="77.2" y="24.5">3</text>
<text x="80.7" y="26.3">OUTPUT</text>
<text x="176.1" y="26.3">4</text>
<text x="180.6" y="27.7">VCC</text>
<text x="201.1" y="27.7">BAT</text>
<text x="209.9" y="26.3">5</text>
<text x="248.5" y="33.3">3</text>
<text x="252.9" y="34.7">OC</text>
<text x="268.3" y="34.7">TD</text>
<text x="275.2" y="33.3">4</text>
<text x="176.1" y="36.9">8</text>
<text x="180.6" y="38.3">CE</text>
<text x="203.5" y="40">EP</text>
<text x="209.9" y="38.6">9</text>
<text x="248.5" y="40.4">1</text>
<text x="248.5" y="36.9">2</text>
<text x="252.9" y="41.8">OD</text>
<text x="252.9" y="38.3">CSI</text>
<text x="176.1" y="47.4">7</text>
<text x="209.9" y="47.4">1</text>
<text x="180.6" y="48.9">CHRG#</text>
<text x="198.9" y="48.9">TEMP</text>
<text x="176.1" y="58">6</text>
<text x="180.6" y="59.4">STDBY#</text>
<text x="198.4" y="59.4">PROG</text>
<text x="209.9" y="58">2</text>
<text x="251.8" y="65.1">8</text>
<text x="271.8" y="65.1">1</text>
<text x="195.1" y="68.3" transform="rotate(-90 195.1 68.3)">GND</text>
<text x="251.8" y="68.6">7</text>
<text x="255.3" y="70.4">S2</text>
<text x="255.3" y="66.9">D12 D12</text>
<text x="266.1" y="70.4">S1</text>
<text x="271.8" y="68.6">2</text>
<text x="193.7" y="72.7" transform="rotate(-90 193.7 72.7)">3</text>
<text x="251.8" y="75.7">5</text>
<text x="251.8" y="72.1">6</text>
<text x="255.3" y="77.4">G2</text>
<text x="255.3" y="73.9">S2</text>
<text x="265.9" y="77.4">G1</text>
<text x="266.1" y="73.9">S1</text>
<text x="271.8" y="72.1">3</text>
<text x="271.8" y="75.7">4</text>
<text x="147.5" y="102.1">25</text>
<text x="147.5" y="105.7">26</text>
<text x="153" y="103.9">PB12</text>
<text x="153" y="107.4">PB13</text>
<text x="147.5" y="109.2">27</text>
<text x="147.5" y="112.7">28</text>
<text x="153" y="110.9">PB14</text>
<text x="195.2" y="110.9">PB11</text>
<text x="204.8" y="112.7">21</text>
<text x="204.8" y="109.2">22</text>
<text x="147.5" y="116.2">29</text>
<text x="147.5" y="119.8">30</text>
<text x="153" y="114.5">PB15</text>
<text x="153" y="118">PA8</text>
<text x="195.2" y="114.5">PB10</text>
<text x="197.2" y="118">PB2</text>
<text x="204.8" y="119.8">19</text>
<text x="204.8" y="116.2">20</text>
<text x="147.5" y="123.3">31</text>
<text x="153" y="121.5">PA9</text>
<text x="153" y="125.1">PA10</text>
<text x="197.2" y="125.1">PB0</text>
<text x="197.2" y="121.5">PB1</text>
<text x="204.8" y="123.3">18</text>
<text x="147.5" y="126.8">32</text>
<text x="147.5" y="130.4">33</text>
<text x="153" y="128.6">PA11</text>
<text x="197.2" y="128.6">PA7</text>
<text x="204.8" y="130.4">16</text>
<text x="204.8" y="126.8">17</text>
<text x="147.5" y="133.9">34</text>
<text x="153" y="132.1">PA12</text>
<text x="153" y="135.6">PA13</text>
<text x="197.2" y="135.6">PA5</text>
<text x="197.2" y="132.1">PA6</text>
<text x="204.8" y="137.4">14</text>
<text x="204.8" y="133.9">15</text>
<text x="197.2" y="142.7">PA3</text>
<text x="197.2" y="139.2">PA4</text>
<text x="204.8" y="140.9">13</text>
<text x="147.5" y="144.5">37</text>
<text x="147.5" y="148">38</text>
<text x="153" y="146.2">PA14</text>
<text x="153" y="149.8">PA15</text>
<text x="197.2" y="149.8">PA1</text>
<text x="197.2" y="146.2">PA2</text>
<text x="204.8" y="148">11</text>
<text x="204.8" y="144.5">12</text>
<text x="147.5" y="151.5">39</text>
<text x="147.5" y="155">40</text>
<text x="153" y="153.3">PB3</text>
<text x="186.2" y="153.3">PA0-WKUP</text>
<text x="204.8" y="151.5">10</text>
<text x="147.5" y="158.6">41</text>
<text x="153" y="156.8">PB4</text>
<text x="153" y="160.3">PB5</text>
<text x="147.5" y="162.1">42</text>
<text x="147.5" y="165.6">43</text>
<text x="153" y="163.9">PB6</text>
<text x="153" y="167.4">PB7</text>
<text x="179.8" y="167.4">PD1-OSC_OUT</text>
<text x="194.6" y="163.9">NRST</text>
<text x="204.8" y="165.6">6</text>
<text x="204.8" y="162.1">7</text>
<text x="301.2" y="167.4">1</text>
<text x="147.5" y="169.2">44</text>
<text x="147.5" y="172.7">45</text>
<text x="153" y="170.9">BOOT0</text>
<text x="182.9" y="170.9">PD0-OSC_IN</text>
<text x="204.8" y="172.7">4</text>
<text x="204.8" y="169.2">5</text>
<text x="301.2" y="170.9">2</text>
<text x="304.7" y="169.2">Q1</text>
<text x="304.7" y="172.7">Q2</text>
<text x="325.8" y="172.7">Q0</text>
<text x="331.8" y="170.9">15</text>
<text x="147.5" y="176.2">46</text>
<text x="153" y="174.4">PB8</text>
<text x="153" y="178">PB9</text>
<text x="174" y="174.4">PC15-OSC32_OUT</text>
<text x="177.1" y="178">PC14-OSC32_IN</text>
<text x="204.8" y="179.7">2</text>
<text x="204.8" y="176.2">3</text>
<text x="301.2" y="174.4">3</text>
<text x="301.2" y="178">4</text>
<text x="304.7" y="176.2">Q3</text>
<text x="304.7" y="179.7">Q4</text>
<text x="325.7" y="176.2">DS</text>
<text x="325.8" y="179.7">OE</text>
<text x="331.8" y="178">13</text>
<text x="331.8" y="174.4">14</text>
<text x="173" y="181.5">PC13-TAMPER-RTC</text>
<text x="194.8" y="185">VBAT</text>
<text x="204.8" y="183.3">1</text>
<text x="301.2" y="181.5">5</text>
<text x="301.2" y="185">6</text>
<text x="304.7" y="183.3">Q5</text>
<text x="320.6" y="183.3">ST/CP</text>
<text x="331.8" y="185">11</text>
<text x="331.8" y="181.5">12</text>
<text x="301.2" y="188.6">7</text>
<text x="304.7" y="186.8">Q6</text>
<text x="304.7" y="190.3">Q7</text>
<text x="320.2" y="186.8">SH/CP</text>
<text x="325.4" y="190.3">MR</text>
<text x="331.8" y="188.6">10</text>
<text x="322.3" y="193.9">Q7/2</text>
<text x="331.8" y="192.1">9</text>
<text x="179.7" y="243.2">1</text>
<text x="184.1" y="244.7">VIN</text>
<text x="179.7" y="250.3">2</text>
<text x="184.1" y="251.7">GND</text>
<text x="191.4" y="248.2">VOUT</text>
<text x="202.8" y="246.8">5</text>
<text x="179.7" y="257.4">3</text>
<text x="196.3" y="255.2">BP</text>
<text x="202.8" y="253.8">4</text>
<text x="184.1" y="258.8">EN</text>
</g>
<g font-size="2.5">
<text x="317.1" y="133.5">A</text>
<text x="320.7" y="133.5">B</text>
<text x="324.2" y="133.5">C</text>
<text x="327.7" y="133.5">D</text>
<text x="331.3" y="133.5">E</text>
<text x="334.8" y="133.5">F</text>
<text x="338.3" y="133.5">G</text>
</g>
<g font-size="1.8">
<text x="341.1" y="133.2">DP</text>
<text x="348.5" y="132.5">DI</text>
<text x="348.5" y="134.2">G1</text>
<text x="351.7" y="132.5">DI</text>
<text x="351.7" y="134.2">G2</text>
<text x="355.6" y="132.5">DI</text>
<text x="355.6" y="134.2">G3</text>
<text x="358.8" y="132.5">DI</text>
<text x="358.8" y="134.2">G4</text>
</g>
</svg>
